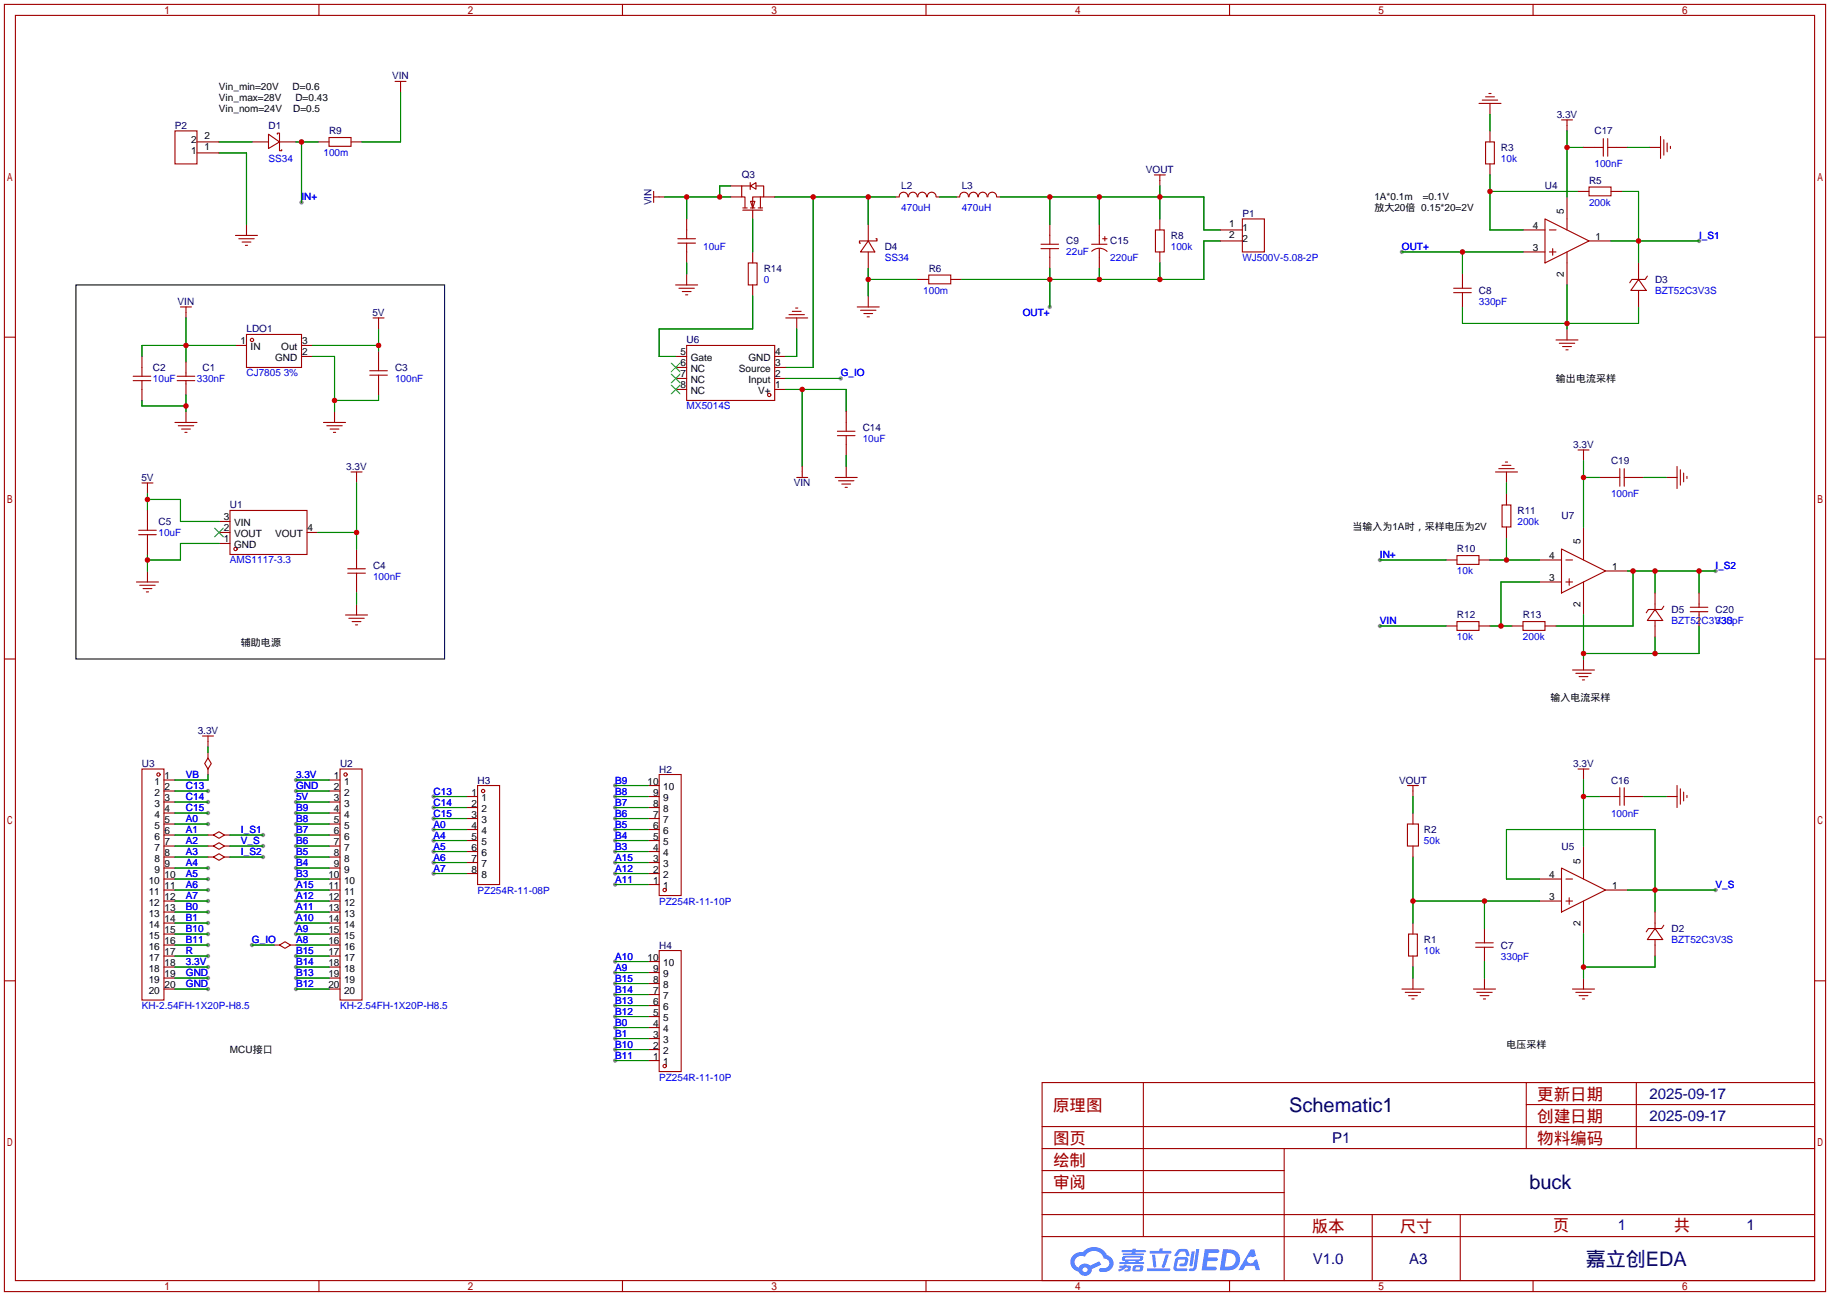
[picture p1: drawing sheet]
<svg xmlns="http://www.w3.org/2000/svg" width="422mm" height="299mm" viewBox="0 0 422 299" stroke-linecap="round" stroke-linejoin="round" font-family="sans-serif">
<g fill="#999">
<circle cx="48" cy="182.6" r=".51"/>
<circle cx="48" cy="185.2" r=".51"/>
<circle cx="48" cy="187.7" r=".51"/>
<circle cx="48" cy="190.2" r=".51"/>
<circle cx="48" cy="200.4" r=".51"/>
<circle cx="48" cy="202.9" r=".51"/>
<circle cx="48" cy="205.5" r=".51"/>
<circle cx="48" cy="208" r=".51"/>
<circle cx="48" cy="210.6" r=".51"/>
<circle cx="48" cy="215.6" r=".51"/>
<circle cx="48" cy="213.1" r=".51"/>
<circle cx="48" cy="218.2" r=".51"/>
<circle cx="48" cy="220.7" r=".51"/>
<circle cx="48" cy="223.3" r=".51"/>
<circle cx="48" cy="225.8" r=".51"/>
<circle cx="48" cy="228.3" r=".51"/>
<circle cx="68.3" cy="180.1" r=".51"/>
<circle cx="68.3" cy="185.2" r=".51"/>
<circle cx="68.3" cy="187.7" r=".51"/>
<circle cx="68.3" cy="190.2" r=".51"/>
<circle cx="68.3" cy="192.8" r=".51"/>
<circle cx="68.3" cy="195.3" r=".51"/>
<circle cx="68.3" cy="228.3" r=".51"/>
<circle cx="68.3" cy="225.8" r=".51"/>
<circle cx="68.3" cy="223.3" r=".51"/>
<circle cx="68.3" cy="220.7" r=".51"/>
<circle cx="68.3" cy="215.6" r=".51"/>
<circle cx="68.3" cy="213.1" r=".51"/>
<circle cx="68.3" cy="210.6" r=".51"/>
<circle cx="68.3" cy="208" r=".51"/>
<circle cx="68.3" cy="205.5" r=".51"/>
<circle cx="68.3" cy="202.9" r=".51"/>
<circle cx="68.3" cy="200.4" r=".51"/>
<circle cx="68.3" cy="197.9" r=".51"/>
<circle cx="68.3" cy="182.6" r=".51"/>
<circle cx="392.2" cy="55.6" r=".51"/>
<circle cx="396" cy="205.5" r=".51"/>
<circle cx="323.6" cy="58.2" r=".51"/>
<circle cx="194.1" cy="87.4" r=".51"/>
<circle cx="242.3" cy="70.9" r=".51"/>
<circle cx="60.7" cy="192.8" r=".51"/>
<circle cx="60.7" cy="195.3" r=".51"/>
<circle cx="58.2" cy="218.2" r=".51"/>
<circle cx="69.6" cy="46.7" r=".51"/>
<circle cx="396" cy="131.8" r=".51"/>
<circle cx="318.5" cy="129.3" r=".51"/>
<circle cx="318.5" cy="144.5" r=".51"/>
<circle cx="60.7" cy="197.9" r=".51"/>
<circle cx="100.1" cy="183.9" r=".51"/>
<circle cx="100.1" cy="186.4" r=".51"/>
<circle cx="100.1" cy="189" r=".51"/>
<circle cx="100.1" cy="191.5" r=".51"/>
<circle cx="100.1" cy="194.1" r=".51"/>
<circle cx="100.1" cy="196.6" r=".51"/>
<circle cx="100.1" cy="199.1" r=".51"/>
<circle cx="100.1" cy="201.7" r=".51"/>
<circle cx="142" cy="181.4" r=".51"/>
<circle cx="142" cy="183.9" r=".51"/>
<circle cx="142" cy="186.4" r=".51"/>
<circle cx="142" cy="189" r=".51"/>
<circle cx="142" cy="204.2" r=".51"/>
<circle cx="142" cy="201.7" r=".51"/>
<circle cx="142" cy="199.1" r=".51"/>
<circle cx="142" cy="196.6" r=".51"/>
<circle cx="142" cy="194.1" r=".51"/>
<circle cx="142" cy="191.5" r=".51"/>
<circle cx="142" cy="227.1" r=".51"/>
<circle cx="142" cy="224.5" r=".51"/>
<circle cx="142" cy="222" r=".51"/>
<circle cx="142" cy="237.2" r=".51"/>
<circle cx="142" cy="234.7" r=".51"/>
<circle cx="142" cy="232.2" r=".51"/>
<circle cx="142" cy="229.6" r=".51"/>
<circle cx="142" cy="244.9" r=".51"/>
<circle cx="142" cy="242.3" r=".51"/>
<circle cx="142" cy="239.8" r=".51"/>
</g>
<g fill="none" stroke="#a10000" stroke-width=".25">
<path d="M1 1h420.4v297.2h-420.4zM3.6 3.6h415.2v292.1h-415.2zM73.6 1v2.6M143.7 1v2.6M213.7 1v2.6M283.8 1v2.6M353.9 1v2.6M1 77.9h2.6M418.8 77.9h2.6M1 152.1h2.6M418.8 152.1h2.6M1 226.4h2.6"/>
<path d="M418.8 226.4h2.6M240.5 249.9h178.3v45.8h-178.3zM263.9 249.9v35.6M352.3 249.9v15.3M352.3 255h66.5M377.7 249.9v15.3M240.5 270.3h55.9M240.5 265.2h178.3M240.5 275.3h55.9M240.5 260.1h178.3M296.4 265.2v30.5M73.6 295.7v2.5"/>
<path d="M143.7 295.7v2.5M213.7 295.7v2.5M240.5 285.5h178.3M240.5 280.4h178.3M283.8 295.7v2.5M316.7 280.4v15.3M337.1 280.4v15.3M353.9 295.7v2.5"/>
</g>
<g fill="#5487ff">
<path d="M278.1 288.4h2.7a.48 .48 0 0 1 .7 .4 .48 .48 0 0 1-.7 .5h-1.8l-.2 1h1.9a.43 .43 0 0 1 .4 .5 .43 .43 0 0 1-.5 .4h-1.9l-.2 1.2h1.7a.45 .45 0 0 1 .6 .2 .45 .45 0 0 1-.2 .6l-3.2 .1z"/>
<path d="M288.7 288.5h.8l.4 1.4-.7 .4a.84 .84 0 0 0-1.2 .2 .84 .84 0 0 0 .3 1.2 .84 .84 0 0 0 1.1-.4l.1-.3 .6-.3 .7 2.5h-.9l-.3-1h-2.1l-.6 1h-1.1z"/>
<path d="M275.1 288.9h.7l-.5 3.2a.36 .36 0 0 1-.4 .3 .36 .36 0 0 1-.3-.4z"/>
<path d="M276.1 288.4h.7l-.6 4.3a1.13 1.13 0 0 1-1.8 .6l.2-.4 .7-.1 .2-.2z"/>
<path d="M271.8 288.7l.6-.3 1-.1a.77 .77 0 0 1 .9 .6l.3 .9-.2 .2h-.5l-.3-.9-.2-.1h-1l-.7 1h-.6z"/>
<path d="M271.4 290.5l.5-.3h1.7a.81 .81 0 0 1 .7 .5 .81 .81 0 0 1-.2 .9 .81 .81 0 0 1-.9 .8h-.7a.32 .32 0 0 1-.3-.4 .32 .32 0 0 1 .4-.3h.7l.3-.9-1.7 .1-.3 1.9h2.2a.32 .32 0 0 1 .3 .4 .32 .32 0 0 1-.4 .3h-2.3l-.4-.4-.1-.5z"/>
<path d="M264.8 292.8h5a.33 .33 0 0 1 .4 .4 .33 .33 0 0 1-.4 .3h-4.9l-.1-.2z"/>
<path d="M269.1 289.6h.7l-.6 2.1a.98 .98 0 0 1-.8 1l-.3-.3z"/>
<path d="M265.9 289.7h.7l.3 2.6a.34 .34 0 0 1-.3 .3 .34 .34 0 0 1-.4-.2z"/>
<path d="M265.4 288.8h2.2l.2-.6h.6l-.1 .6h1.8a.32 .32 0 0 1 .3 .3 .32 .32 0 0 1-.4 .3h-4.5l-.1-.1z"/>
<path d="M258.4 292.2h.9l.1-.2h.7l-.1 .2h.9l.1 .2-.1 .9-1.3 .2v-.4h.6l.1-.4a.68 .68 0 0 0-.9 .4l-1.1 .5-.2-.5 1-.4h-.8z"/>
<path d="M259 288.6h2.4l.1-.3h.7l-.1 .3h2.2l.3 .3-.3 .2h-2.2l-.1 .3h1.8l.2 .2-.2 .2h-4.5l-.1-.4h2l.1-.3h-2.3l-.1-.1z"/>
<path d="M282.3 288.4l-.7 4.9h1.6a2.5 2.5 0 0 0 3.1-2.5 2.5 2.5 0 0 0-3.1-2.4zM283.2 289.3a1.65 1.65 0 0 1 2 1.7 1.65 1.65 0 0 1-2.2 1.4h-.3z"/>
<path d="M259.1 290.2l-.1 .7 .6 .2 .1 .3h-1.3l.1 .4h5.4l.2-.2-.2-.2h-1.2l.2-.3a.7 .7 0 0 0 .8-.2 .7 .7 0 0 0 0-.9h-4.1zM259.7 290.4l3.5 .1-.2 .3h-3.2zM260.4 291.1h1.7l-.2 .3h-1.4z"/>
<path d="M261.6 292.3a1.05 1.05 0 0 0-.1 1.2 2.91 2.91 0 0 0 2.2-.2 .98 .98 0 0 0 0-1.1l-1.6-.1zM262.2 292.6h.8l.1 .3-.2 .2h-.8z"/>
<path d="M247.8 289.7a2.23 2.23 0 0 0-.6 2.3 2.23 2.23 0 0 0 1.8 1.6 1.58 1.58 0 0 0 1.7 1 1.58 1.58 0 0 0 1.3-1.6l2.2-1-.5-.8-2.1 1a1.65 1.65 0 0 0-2.6 .5 1.47 1.47 0 0 1-.8-2.1 1.47 1.47 0 0 1 2.2-.4 2.3 2.3 0 0 1 2.3-1.4 2.3 2.3 0 0 1 2.1 1.8 1.12 1.12 0 0 1 1.3 1 1.12 1.12 0 0 1-1.2 1.2h-.7a.45 .45 0 0 0-.5 .3 .45 .45 0 0 0 .4 .6 2.21 2.21 0 0 0 2.2-.6 2.21 2.21 0 0 0 .5-2.3 2.13 2.13 0 0 0-1.3-1 3.3 3.3 0 0 0-5.5-.7l-1.2 .1zM249.9 293.2a.57 .57 0 0 1 1.1 0 .57 .57 0 0 1-1.1 0z"/>
</g>
<g fill="none" stroke="#a10000" stroke-width=".25">
<path d="M91.2 18.8h2.5M92.5 18.8v2.5M40.4 30.2h5.1v7.6h-5.1zM45.5 32.8h5M45.5 35.3h5M58.2 32.8h3.8M62 31l2.5 1.8-2.5 1.5zM64 31v-.3h.5v2.1M64.5 32.8v2h.5v-.3M64.5 32.8h3.8M73.4 32.8h2.5M75.9 31.8h5.1v2h-5.1z"/>
<path d="M81 32.8h2.6M341.4 23.9h5.1M342.1 23.1h3.6M342.9 32.8h2v5h-2zM342.9 22.4h2M343.7 21.6h.5M343.9 23.9v2.5M343.9 30.2v2.6M343.9 37.8v2.6M360.4 27.7h2.6M361.7 27.7v2.5M365.5 34h4.6"/>
<path d="M370.1 32v4.1M371.1 32v4.1M371.1 34h4.6M380.7 34h2.6M383.3 31.5v5.1M384 32.3v3.5M384.8 33v2.1M385.6 33.8v.5M54.4 54.4h5M55.1 55.1h3.6M55.9 55.9h2M56.6 56.6h.5"/>
<path d="M56.9 51.8v2.6M150.9 45.5h2.5M150.9 44.2v2.5M156.5 55.1h4M156.5 56.1h4M158.5 50.5v4.6M158.5 56.1v4.6M168.7 45.5h2.5M168.7 42.9h2.5M171.4 48h1.1M171.4 48.5h4.6M173.2 42.1v1.7"/>
<path d="M173.2 42.9h-2v2.6h.8v2.5M173.2 42.9l1.3-.7v1.5zM173.2 46.5h1l-.5 1.5zM173.2 48h1M173.7 48.5v2M173.7 58.2v2.5M174.5 42.9h1.8v2.6h-2.6v2.5M175 48h1M175.5 45.5v2.5M176.3 45.5h2.5M200.4 55.6l1.5 2.6h-3.3zM200.4 55.6h-2v.5h.2"/>
<path d="M200.4 51.8v3.8M200.4 58.2v3.8M202.2 55.1h.2v.5h-2M206.8 45.5h.7M207.5 45.5a1.01 1.01 0 0 1 1.1-1.1 1.01 1.01 0 0 1 1 1.1M209.7 45.5a1.01 1.01 0 0 1 1-1.1 1.01 1.01 0 0 1 1 1.1M211.9 45.5a1.01 1.01 0 0 1 1-1.1 1.01 1.01 0 0 1 1 1.1M214 45.5a1.01 1.01 0 0 1 1.1-1.1 1.01 1.01 0 0 1 1 1.1M216.2 45.5h.7M220.7 45.5h.8M221.5 45.5a1.01 1.01 0 0 1 1-1.1 1.01 1.01 0 0 1 1 1.1M223.7 45.5a1.01 1.01 0 0 1 1-1.1 1.01 1.01 0 0 1 1 1.1"/>
<path d="M225.8 45.5a1.01 1.01 0 0 1 1-1.1 1.01 1.01 0 0 1 1 1.1M228 45.5a1.01 1.01 0 0 1 1-1.1 1.01 1.01 0 0 1 1 1.1M230.1 45.5h.8M240.3 57.4h4M240.3 56.4h4M242.3 51.8v4.6M242.3 57.4v4.6M252 56.4h3.5M252 58a2.54 2.54 0 0 1 3.5 0M253.7 51.8v4.6M253.7 57.4v4.6M254.5 55.1h1"/>
<path d="M255 54.6v1M266.4 40.4h2.6M266.7 53.1h2v5.1h-2zM267.7 40.4v2.5M267.7 50.5v2.6M267.7 58.2v2.5M281.7 55.6h5.1M281.7 53.1h5.1M286.8 50.5h5v7.7h-5zM351.5 58.2h5.1M351.5 53.1h5.1M356.6 50.5l10.2 5.1-10.2 5.1z"/>
<path d="M357.6 58.2h1.6M357.6 53.1h1.6M358.4 57.4v1.5M361.7 45.5v7.6M361.7 58.2v7.6M364.2 44.2h2.6M366.8 43.2h5.1v2h-5.1zM366.8 55.6h5.1M371.9 44.2h2.5M41.7 70.9h2.5M42.9 70.9v2.5M54.4 79.8h2.5"/>
<path d="M56.9 77.2h12.7v7.6h-12.7zM69.6 79.8h2.5M86.1 73.4h2.5M87.4 73.4v2.5M156 65.8h5M156.7 66.5h3.6M157.5 67.3h2M158.2 68.1h.5M158.5 79.8h20.3v12.7h-20.3zM158.5 63.2v2.6M172.7 60.7h2.1v5.1h-2.1zM173.7 65.8v2.5"/>
<path d="M181.4 73.4h5M182.1 72.6h3.6M182.9 71.9h2M183.6 71.1h.5M183.9 73.4v2.5M197.9 70.9h5M198.6 71.6h3.6M199.4 72.4h2M200.2 73.2h.5M200.4 68.3v2.6M211.8 64.5h2.6M214.4 63.5h5.1v2h-5.1z"/>
<path d="M219.5 64.5h2.5M335.5 67.6h4.1M335.5 66.5h4.1M337.6 63.2v3.3M337.6 67.6v3.3M359.2 78.5h5M359.9 79.2h3.6M361.7 75.9v2.6M378.2 64.5l1.8 2.6h-3.6zM378.2 60.7v3.8M378.2 67.1v3.8M380.2 63.8l-.5 .7h-3l-.5 .8"/>
<path d="M30.7 87.9h4.1M30.7 86.9h4.1M32.8 82.3v4.6M32.8 87.9v4.6M40.4 97.5h5.1M40.9 87.9h4.1M40.9 86.9h4.1M41.1 98.3h3.6M41.9 99.1h2M42.7 99.8h.5M42.9 83.6v3.3M42.9 87.9v3.3"/>
<path d="M42.9 95v2.5M69.6 82.3h2.5M74.7 97.5h5.1M75.4 98.3h3.6M76.2 99.1h2M77 99.8h.5M77.2 95v2.5M85.3 86.6h4.1M85.3 85.6h4.1M87.4 81v4.6M87.4 86.6v4.6M156 82.3h2.5"/>
<path d="M156 89.9h2.5M156 87.4h2.5M156 84.8h2.5M178.8 82.3h2.6M178.8 89.9h2.6M178.8 87.4h2.6M178.8 84.8h2.6M193.3 99.6h4.1M195.3 95v4.6M360.7 80h2M361.4 80.8h.5M32.8 111.5h2.5"/>
<path d="M34 111.5v2.5M34 117.9v4.5M53.1 117.9h17.8v10.1h-17.8zM81 109h2.6M82.3 109v2.5M183.9 110.2h2.5M185.2 107.7v2.5M192.8 110.2h5.1M193.3 100.6h4.1M193.5 111h3.6M194.3 111.8h2M195.1 112.5h.5"/>
<path d="M195.3 100.6v4.6M195.3 107.7v2.5M345.2 109h5.1M345.9 108.2h3.6M346.7 116.6h2v5.1h-2zM346.7 107.4h2M347.5 106.7h.5M347.7 109v2.5M347.7 114v2.6M364.2 103.9h2.6M365.5 103.9v2.5M369.3 110.2h4.6"/>
<path d="M373.9 108.2v4.1M374.9 110.2h4.6M374.9 108.2v4.1M384.6 110.2h2.5M387.1 107.7v5.1M387.9 108.5v3.5M388.6 109.2v2.1M389.4 110v.5M31.5 134.4h5.1M32 123.4h4.1M32 122.4h4.1M32.3 135.1h3.5"/>
<path d="M33 135.9h2.1M33.8 136.7h.5M34 123.4v4.6M34 131.8v2.6M50.5 125.5h2.6M50.5 122.9h2.6M50.5 120.4h2.6M70.9 122.9h2.5M80.3 132.3h4M80.3 131.3h4M82.3 126.7v4.6M82.3 132.3v4.6"/>
<path d="M82.3 139.4v2.6M333.8 129.3h2.5M336.3 128.3h5.1v2h-5.1zM341.4 129.3h2.5M347.7 121.7v2.5M355.3 134.4h5.1M355.3 129.3h5.1M360.4 126.7l10.2 5.1-10.2 5.1zM361.4 134.4h1.6M361.4 129.3h1.6M362.2 133.6v1.5M365.5 121.7v7.6"/>
<path d="M365.5 134.4v7.6M370.6 131.8h5.1M382 136.9v3.8M384 140l-.5 .7h-3l-.5 .8M392.2 136.9v3.3M79.8 142h5M80.5 142.7h3.6M81.3 143.5h2M82 144.3h.5M333.8 144.5h2.5M336.3 143.5h5.1v2h-5.1zM341.4 144.5h2.5"/>
<path d="M349 144.5h2.5M351.5 143.5h5.1v2h-5.1zM356.6 144.5h2.6M363 154.7h5M363.7 155.4h3.6M364.5 156.2h2M365.3 157h.5M365.5 152.1v2.6M382 140.7l1.8 2.6h-3.6zM382 143.3v3.8M390.1 141.2h4.1M390.1 140.2h4.1"/>
<path d="M392.2 141.2v3.3M32.8 177.5h5v53.4h-5zM46.7 169.9h2.6M48 175l.8 1.3-.8 1.2-.8-1.2zM48 169.9v2.6M48 173.7v1.3M48 177.5v1.3M78.5 177.5h5.1v53.4h-5.1zM152.1 178.8h5.1v28h-5.1zM364.2 177.5h2.6M365.5 177.5v2.6M37.8 180.1h2.6"/>
<path d="M37.8 182.6h2.6M37.8 185.2h2.6M37.8 187.7h2.6M37.8 190.2h2.6M37.8 192.8h2.6M37.8 195.3h2.6M37.8 197.9h2.6M48 192.8h1.3M48 195.3h1.3M48 197.9h1.3M49.3 192.8l1.2-.8 1.3 .8-1.3 .7zM49.3 195.3l1.2-.7 1.3 .7-1.3 .8z"/>
<path d="M49.3 197.9l1.2-.8 1.3 .8-1.3 .7zM51.8 192.8h1.3M51.8 195.3h1.3M51.8 197.9h1.3M75.9 180.1h2.6M75.9 182.6h2.6M75.9 185.2h2.6M75.9 187.7h2.6M75.9 190.2h2.6M75.9 192.8h2.6M75.9 195.3h2.6M75.9 197.9h2.6"/>
<path d="M107.7 183.9h2.5M107.7 199.1h2.5M107.7 196.6h2.5M107.7 194.1h2.5M107.7 191.5h2.5M107.7 189h2.5M107.7 186.4h2.5M110.2 181.4h5.1v22.8h-5.1zM149.6 181.4h2.5M149.6 183.9h2.5M149.6 199.1h2.5M149.6 196.6h2.5"/>
<path d="M149.6 194.1h2.5M149.6 191.5h2.5M149.6 189h2.5M149.6 186.4h2.5M324.9 190.2h2.5v5.1h-2.5zM324.9 181.4h2.5M326.1 181.4v2.5M326.1 187.7v2.5M326.1 195.3v2.6M365.5 195.3v7.6M369.3 183.9h4.6M373.9 181.9v4"/>
<path d="M374.9 181.9v4M374.9 183.9h4.6M384.6 183.9h2.5M387.1 181.4v5M387.9 182.1v3.6M388.6 182.9v2M389.4 183.6v.5M37.8 200.4h2.6M37.8 202.9h2.6M37.8 205.5h2.6M37.8 208h2.6M37.8 210.6h2.6"/>
<path d="M37.8 213.1h2.6M37.8 215.6h2.6M37.8 218.2h2.6M63.2 218.2h1.3M64.5 218.2l1.3-.8 1.3 .8-1.3 .7zM67.1 218.2h1.2M75.9 200.4h2.6M75.9 202.9h2.6M75.9 205.5h2.6M75.9 208h2.6M75.9 210.6h2.6M75.9 213.1h2.6"/>
<path d="M75.9 215.6h2.6M75.9 218.2h2.6M107.7 201.7h2.5M149.6 204.2h2.5M149.6 201.7h2.5M152.1 219.5h5.1v27.9h-5.1zM325.1 215.6h2.1v5.1h-2.1zM326.1 213.1v2.5M340.6 218.7h4.1M340.6 217.7h4.1M342.6 214.4v3.3M342.6 218.7v3.3"/>
<path d="M355.3 202.9h5.1M355.3 208h5.1M360.4 200.4l10.2 5.1-10.2 5.1zM361.4 202.9h1.6M361.4 208h1.6M362.2 207.3v1.5M365.5 208v7.6M370.6 205.5h5.1M382 214.4l1.8 2.5h-3.6zM382 210.6v3.8M382 216.9v3.8M384 213.6l-.5 .8h-3l-.5 .7"/>
<path d="M37.8 220.7h2.6M37.8 223.3h2.6M37.8 225.8h2.6M37.8 228.3h2.6M75.9 220.7h2.6M75.9 223.3h2.6M75.9 225.8h2.6M75.9 228.3h2.6M149.6 239.8h2.5M149.6 237.2h2.5M149.6 234.7h2.5M149.6 232.2h2.5"/>
<path d="M149.6 229.6h2.5M149.6 227.1h2.5M149.6 224.5h2.5M149.6 222h2.5M323.6 228.3h5.1M324.4 229.1h3.5M325.1 229.9h2.1M325.9 230.6h.5M326.1 220.7v2.6M326.1 225.8v2.5M340.1 228.3h5.1M340.9 229.1h3.5"/>
<path d="M341.6 229.9h2.1M342.4 230.6h.5M342.6 225.8v2.5M363 228.3h5M363.7 229.1h3.6M364.5 229.9h2M365.3 230.6h.5M365.5 225.8v2.5M149.6 244.9h2.5M149.6 242.3h2.5"/>
<circle cx="58.2" cy="78.5" r=".38"/>
<circle cx="177.5" cy="91.2" r=".38"/>
<circle cx="54.4" cy="126.7" r=".38"/>
<circle cx="36.6" cy="178.8" r=".38"/>
<circle cx="79.8" cy="178.8" r=".38"/>
<circle cx="111.5" cy="182.6" r=".38"/>
<circle cx="153.4" cy="205.5" r=".38"/>
<circle cx="153.4" cy="246.1" r=".38"/>
</g>
<g fill="none" stroke="#008700" stroke-width=".25">
<path d="M50.5 32.8h7.7M50.5 35.3h6.4v16.5M68.3 32.8h5.1M69.6 32.8v13.9M92.5 21.3v11.5h-8.9M343.9 26.4v3.8M361.7 30.2v15.3M361.7 34h3.8M375.7 34h5M153.4 45.5h15.3M158.5 45.5v5M168.7 42.9h-2.6v2.6"/>
<path d="M173.7 50.5v7.7M178.8 45.5h28M187.7 45.5v39.3h-6.3M200.4 45.5v6.3M216.9 45.5h3.8M230.9 45.5h47v7.6h3.8M242.3 45.5v6.3M253.7 45.5v6.3M267.7 42.9v7.6M281.7 55.6h-3.8v8.9h-55.9M323.6 58.2h27.9M337.6 58.2v5"/>
<path d="M343.9 44.2h20.3M343.9 40.4v12.7h7.6M371.9 55.6h20.3M374.4 44.2h3.8v16.5M42.9 73.4v10.2M54.4 79.8h-21.6v2.5M72.1 79.8h15.3M87.4 75.9v5.1M158.5 60.7v2.5M173.7 68.3v7.6h-21.6v6.4h3.9M183.9 75.9v6.4h-2.5M200.4 62v6.3"/>
<path d="M200.4 64.5h11.4M242.3 62v8.9M253.7 62v2.5M267.7 60.7v3.8M337.6 70.9v3.8h40.6v-3.8M361.7 65.8v10.1M32.8 92.5v1.2h10.1M42.9 91.2v3.8M72.1 82.3h5.1v12.7M87.4 91.2v1.3h-10.2M181.4 87.4h12.7M181.4 89.9h13.9v5.1"/>
<path d="M185.2 89.9v17.8M34 115.3h7.7v5.1h8.8M34 114v3.9M82.3 111.5v15.2M195.3 105.2v2.5M347.7 111.5v2.5M365.5 106.4v15.3M365.5 110.2h3.8M379.5 110.2h5.1M34 128v3.8M50.5 125.5h-8.8v3.8h-7.7M73.4 122.9h8.9"/>
<path d="M82.3 136.9v2.5M318.5 129.3h15.3M343.9 129.3h11.4M347.7 124.2v5.1M355.3 134.4h-8.8v10.1M375.7 131.8h20.3M376.9 131.8v12.7h-17.7M382 131.8v5.1M392.2 131.8v5.1M318.5 144.5h15.3M343.9 144.5h5.1M365.5 142v10.1"/>
<path d="M382 147.1v3.8M392.2 144.5v6.4h-26.7M48 172.5v1.2M48 178.8v1.3h-7.6M40.4 182.6h7.6M40.4 185.2h7.6M40.4 187.7h7.6M40.4 190.2h7.6M40.4 192.8h7.6M40.4 195.3h7.6M40.4 197.9h7.6M53.1 192.8h7.6"/>
<path d="M53.1 195.3h7.6M53.1 197.9h7.6M68.3 180.1h7.6M68.3 182.6h7.6M68.3 185.2h7.6M68.3 187.7h7.6M68.3 190.2h7.6M68.3 192.8h7.6M68.3 195.3h7.6M68.3 197.9h7.6M100.1 183.9h7.6M100.1 191.5h7.6"/>
<path d="M100.1 186.4h7.6M100.1 189h7.6M100.1 194.1h7.6M100.1 196.6h7.6M100.1 199.1h7.6M142 183.9h7.6M142 191.5h7.6M142 186.4h7.6M142 189h7.6M142 194.1h7.6M142 196.6h7.6M142 199.1h7.6"/>
<path d="M142 181.4h7.6M326.1 183.9v3.8M326.1 197.9v15.2M365.5 180.1v15.2M365.5 183.9h3.8M379.5 183.9h5.1M40.4 200.4h7.6M40.4 202.9h7.6M40.4 205.5h7.6M40.4 208h7.6M40.4 210.6h7.6M40.4 215.6h7.6"/>
<path d="M40.4 213.1h7.6M40.4 218.2h7.6M58.2 218.2h5M68.3 200.4h7.6M68.3 202.9h7.6M68.3 205.5h7.6M68.3 208h7.6M68.3 210.6h7.6M68.3 215.6h7.6M68.3 213.1h7.6M68.3 218.2h7.6M100.1 201.7h7.6"/>
<path d="M142 201.7h7.6M142 204.2h7.6M326.1 208h29.2M342.6 208v6.4M355.3 202.9h-7.6v-11.4h34.3v19.1M365.5 215.6v10.2M375.7 205.5h20.3M40.4 220.7h7.6M40.4 223.3h7.6M40.4 225.8h7.6M40.4 228.3h7.6M68.3 220.7h7.6"/>
<path d="M68.3 223.3h7.6M68.3 225.8h7.6M68.3 228.3h7.6M142 227.1h7.6M142 224.5h7.6M142 222h7.6M142 237.2h7.6M142 234.7h7.6M142 232.2h7.6M142 229.6h7.6M142 239.8h7.6M326.1 223.3v2.5"/>
<path d="M342.6 222v3.8M382 220.7v2.6h-16.5M142 244.9h7.6M142 242.3h7.6"/>
</g>
<path d="M154.9 83.8l2.1 2.1M154.9 86.4l2.1 2M154.9 88.9l2.1 2M157 83.8l-2.1 2.1M157 86.4l-2.1 2M157 88.9l-2.1 2M49.5 121.9l2.1 2.1M51.6 121.9l-2.1 2.1" fill="none" stroke="#3c3" stroke-width=".25"/>
<path d="M17.5 65.8h85.1v86.3h-85.1z" fill="none" stroke="#000" stroke-width=".25"/>
<g fill="#c00">
<circle cx="42.9" cy="79.8" r=".63"/>
<circle cx="42.9" cy="93.7" r=".63"/>
<circle cx="77.2" cy="92.5" r=".63"/>
<circle cx="87.4" cy="79.8" r=".63"/>
<circle cx="34" cy="129.3" r=".63"/>
<circle cx="34" cy="115.3" r=".63"/>
<circle cx="82.3" cy="122.9" r=".63"/>
<circle cx="158.5" cy="45.5" r=".63"/>
<circle cx="166.1" cy="45.5" r=".63"/>
<circle cx="361.7" cy="34" r=".63"/>
<circle cx="361.7" cy="74.7" r=".63"/>
<circle cx="378.2" cy="55.6" r=".63"/>
<circle cx="365.5" cy="183.9" r=".63"/>
<circle cx="365.5" cy="223.3" r=".63"/>
<circle cx="382" cy="205.5" r=".63"/>
<circle cx="342.6" cy="208" r=".63"/>
<circle cx="326.1" cy="208" r=".63"/>
<circle cx="337.6" cy="58.2" r=".63"/>
<circle cx="343.9" cy="44.2" r=".63"/>
<circle cx="200.4" cy="64.5" r=".63"/>
<circle cx="200.4" cy="45.5" r=".63"/>
<circle cx="187.7" cy="45.5" r=".63"/>
<circle cx="185.2" cy="89.9" r=".63"/>
<circle cx="267.7" cy="64.5" r=".63"/>
<circle cx="253.7" cy="64.5" r=".63"/>
<circle cx="242.3" cy="64.5" r=".63"/>
<circle cx="267.7" cy="45.5" r=".63"/>
<circle cx="253.7" cy="45.5" r=".63"/>
<circle cx="242.3" cy="45.5" r=".63"/>
<circle cx="69.6" cy="32.8" r=".63"/>
<circle cx="365.5" cy="110.2" r=".63"/>
<circle cx="365.5" cy="150.9" r=".63"/>
<circle cx="382" cy="150.9" r=".63"/>
<circle cx="376.9" cy="131.8" r=".63"/>
<circle cx="382" cy="131.8" r=".63"/>
<circle cx="392.2" cy="131.8" r=".63"/>
<circle cx="346.5" cy="144.5" r=".63"/>
<circle cx="347.7" cy="129.3" r=".63"/>
</g>
<g font-size="4.6" fill="#000080">
<text x="297.6" y="256.6">Schematic1</text>
<text x="353" y="274.4">buck</text>
<text x="366" y="292.2">嘉立创EDA</text>
</g>
<g font-size="3.8" fill="#a00000">
<text x="243.1" y="256.5">原理图</text>
<text x="354.8" y="254">更新日期</text>
<text x="354.8" y="259.1">创建日期</text>
<text x="243.1" y="269.2">绘制</text>
<text x="243.1" y="264.2">图页</text>
<text x="354.8" y="264.2">物料编码</text>
<text x="243.1" y="274.3">审阅</text>
<text x="302.8" y="284.5">版本</text>
<text x="323.1" y="284.5">尺寸</text>
<text x="358.4" y="284.2">页</text>
<text x="386.3" y="284.2">共</text>
</g>
<g font-size="3.5" fill="#000080">
<text x="380.7" y="253.7">2025-09-17</text>
<text x="307.5" y="263.8">P1</text>
<text x="380.7" y="258.8">2025-09-17</text>
<text x="373.4" y="283.9">1</text>
<text x="403.2" y="283.9">1</text>
<text x="303" y="291.8">V1.0</text>
<text x="325.3" y="291.8">A3</text>
</g>
<g font-size="2.3">
<text x="50.5" y="20.9">Vin_min=20V</text>
<text x="50.5" y="23.4">Vin_max=28V</text>
<text x="67.6" y="20.9">D=0.6</text>
<text x="68.2" y="23.4">D=0.43</text>
<text x="50.5" y="26">Vin_nom=24V</text>
<text x="67.7" y="26">D=0.5</text>
<text x="44.2" y="35.6">1</text>
<text x="44.2" y="33.1">2</text>
<text x="47.2" y="34.6">1</text>
<text x="47.2" y="32">2</text>
<text x="317.2" y="46.3">1A*0.1m</text>
<text x="328.4" y="46.3">=0.1V</text>
<text x="283.7" y="52.4">1</text>
<text x="286.8" y="53.4">1</text>
<text x="317.2" y="48.8">放大20倍 0.15*20=2V</text>
<text x="353.8" y="52.9">4</text>
<text x="361" y="49.5" transform="rotate(-90 361 49.5)">5</text>
<text x="283.7" y="54.9">2</text>
<text x="286.8" y="55.9">2</text>
<text x="353.8" y="57.9">3</text>
<text x="368.3" y="55.4">1</text>
<text x="361" y="64" transform="rotate(-90 361 64)">2</text>
<text x="55.5" y="79.5">1</text>
<text x="57.8" y="80.8">IN</text>
<text x="63.5" y="83.3">GND</text>
<text x="64.9" y="80.8">Out</text>
<text x="69.7" y="82.1">2</text>
<text x="69.7" y="79.5">3</text>
<text x="157.1" y="82.1">5</text>
<text x="159.4" y="83.3">Gate</text>
<text x="172.7" y="83.3">GND</text>
<text x="178.9" y="82.1">4</text>
<text x="157.1" y="84.6">6</text>
<text x="157.1" y="87.1">7</text>
<text x="157.1" y="89.7">8</text>
<text x="159.4" y="85.9">NC</text>
<text x="159.4" y="88.4">NC</text>
<text x="170.6" y="85.9">Source</text>
<text x="172.7" y="88.4">Input</text>
<text x="178.9" y="89.7">1</text>
<text x="178.9" y="87.1">2</text>
<text x="178.9" y="84.6">3</text>
<text x="359.2" y="88.2">输出电流采样</text>
<text x="159.4" y="91">NC</text>
<text x="175" y="91">V+</text>
<text x="51.7" y="125.2">1</text>
<text x="51.7" y="122.7">2</text>
<text x="51.7" y="120.2">3</text>
<text x="54" y="124">VOUT</text>
<text x="54" y="121.4">VIN</text>
<text x="63.5" y="124">VOUT</text>
<text x="71" y="122.7">4</text>
<text x="312.2" y="122.5">当输入为1A时，采样电压为2V</text>
<text x="364.8" y="125.7" transform="rotate(-90 364.8 125.7)">5</text>
<text x="54" y="126.5">GND</text>
<text x="357.6" y="129.1">4</text>
<text x="372.1" y="131.6">1</text>
<text x="357.6" y="134.1">3</text>
<text x="364.8" y="140.2" transform="rotate(-90 364.8 140.2)">2</text>
<text x="55.6" y="149.1">辅助电源</text>
<text x="357.9" y="161.8">输入电流采样</text>
<text x="38" y="179.9">1</text>
<text x="77.1" y="179.9">1</text>
<text x="35.6" y="181.1">1</text>
<text x="35.6" y="183.7">2</text>
<text x="38" y="182.4">2</text>
<text x="38" y="184.9">3</text>
<text x="77.1" y="182.4">2</text>
<text x="77.1" y="184.9">3</text>
<text x="79.4" y="181.1">1</text>
<text x="79.4" y="183.7">2</text>
<text x="108.8" y="183.7">1</text>
<text x="111.2" y="184.9">1</text>
<text x="149.5" y="181.1">10</text>
<text x="150.7" y="183.7">9</text>
<text x="153.1" y="184.9">9</text>
<text x="153.1" y="182.4">10</text>
<text x="35.6" y="186.2">3</text>
<text x="35.6" y="188.7">4</text>
<text x="35.6" y="191.3">5</text>
<text x="38" y="187.5">4</text>
<text x="38" y="190">5</text>
<text x="77.1" y="187.5">4</text>
<text x="77.1" y="190">5</text>
<text x="79.4" y="186.2">3</text>
<text x="79.4" y="188.7">4</text>
<text x="79.4" y="191.3">5</text>
<text x="108.8" y="186.2">2</text>
<text x="108.8" y="188.7">3</text>
<text x="108.8" y="191.3">4</text>
<text x="111.2" y="187.5">2</text>
<text x="111.2" y="190">3</text>
<text x="150.7" y="191.3">6</text>
<text x="150.7" y="188.7">7</text>
<text x="150.7" y="186.2">8</text>
<text x="153.1" y="190">7</text>
<text x="153.1" y="187.5">8</text>
<text x="35.6" y="193.8">6</text>
<text x="35.6" y="196.4">7</text>
<text x="38" y="192.6">6</text>
<text x="38" y="195.1">7</text>
<text x="38" y="197.6">8</text>
<text x="77.1" y="192.6">6</text>
<text x="77.1" y="195.1">7</text>
<text x="77.1" y="197.6">8</text>
<text x="79.4" y="193.8">6</text>
<text x="79.4" y="196.4">7</text>
<text x="108.8" y="193.8">5</text>
<text x="108.8" y="196.4">6</text>
<text x="111.2" y="192.6">4</text>
<text x="111.2" y="195.1">5</text>
<text x="111.2" y="197.6">6</text>
<text x="150.7" y="196.4">4</text>
<text x="150.7" y="193.8">5</text>
<text x="153.1" y="197.6">4</text>
<text x="153.1" y="195.1">5</text>
<text x="153.1" y="192.6">6</text>
<text x="34.3" y="204">10</text>
<text x="35.6" y="198.9">8</text>
<text x="35.6" y="201.4">9</text>
<text x="38" y="200.2">9</text>
<text x="38" y="202.7">10</text>
<text x="75.8" y="202.7">10</text>
<text x="77.1" y="200.2">9</text>
<text x="79.4" y="198.9">8</text>
<text x="79.4" y="201.4">9</text>
<text x="79.4" y="204">10</text>
<text x="108.8" y="198.9">7</text>
<text x="108.8" y="201.4">8</text>
<text x="111.2" y="200.2">7</text>
<text x="111.2" y="202.7">8</text>
<text x="150.7" y="204">1</text>
<text x="150.7" y="201.4">2</text>
<text x="150.7" y="198.9">3</text>
<text x="153.1" y="202.7">2</text>
<text x="153.1" y="200.2">3</text>
<text x="357.6" y="202.7">4</text>
<text x="364.8" y="199.4" transform="rotate(-90 364.8 199.4)">5</text>
<text x="34.3" y="206.5">11</text>
<text x="34.3" y="209.1">12</text>
<text x="38" y="205.3">11</text>
<text x="38" y="207.8">12</text>
<text x="75.8" y="205.3">11</text>
<text x="75.8" y="207.8">12</text>
<text x="79.4" y="206.5">11</text>
<text x="79.4" y="209.1">12</text>
<text x="153.1" y="205.3">1</text>
<text x="357.6" y="207.8">3</text>
<text x="372.1" y="205.3">1</text>
<text x="34.3" y="211.6">13</text>
<text x="34.3" y="214.1">14</text>
<text x="38" y="210.3">13</text>
<text x="38" y="212.9">14</text>
<text x="38" y="215.4">15</text>
<text x="75.8" y="210.3">13</text>
<text x="75.8" y="212.9">14</text>
<text x="75.8" y="215.4">15</text>
<text x="79.4" y="211.6">13</text>
<text x="79.4" y="214.1">14</text>
<text x="364.8" y="213.9" transform="rotate(-90 364.8 213.9)">2</text>
<text x="34.3" y="216.7">15</text>
<text x="34.3" y="219.2">16</text>
<text x="34.3" y="221.8">17</text>
<text x="38" y="218">16</text>
<text x="38" y="220.5">17</text>
<text x="75.8" y="218">16</text>
<text x="75.8" y="220.5">17</text>
<text x="79.4" y="216.7">15</text>
<text x="79.4" y="219.2">16</text>
<text x="79.4" y="221.8">17</text>
<text x="149.5" y="221.8">10</text>
<text x="34.3" y="224.3">18</text>
<text x="34.3" y="226.8">19</text>
<text x="38" y="223">18</text>
<text x="38" y="225.6">19</text>
<text x="75.8" y="223">18</text>
<text x="75.8" y="225.6">19</text>
<text x="79.4" y="224.3">18</text>
<text x="79.4" y="226.8">19</text>
<text x="150.7" y="226.8">8</text>
<text x="150.7" y="224.3">9</text>
<text x="153.1" y="225.6">9</text>
<text x="153.1" y="223">10</text>
<text x="34.3" y="229.4">20</text>
<text x="38" y="228.1">20</text>
<text x="75.8" y="228.1">20</text>
<text x="79.4" y="229.4">20</text>
<text x="150.7" y="231.9">6</text>
<text x="150.7" y="229.4">7</text>
<text x="153.1" y="233.2">6</text>
<text x="153.1" y="230.7">7</text>
<text x="153.1" y="228.1">8</text>
<text x="150.7" y="239.5">3</text>
<text x="150.7" y="237">4</text>
<text x="150.7" y="234.5">5</text>
<text x="153.1" y="238.3">4</text>
<text x="153.1" y="235.7">5</text>
<text x="53.1" y="243.1">MCU接口</text>
<text x="150.7" y="244.6">1</text>
<text x="150.7" y="242.1">2</text>
<text x="153.1" y="245.9">1</text>
<text x="153.1" y="243.4">2</text>
<text x="153.1" y="240.8">3</text>
<text x="347.7" y="241.9">电压采样</text>
</g>
<g font-size="2.3" fill="#000080">
<text x="90.5" y="18.3">VIN</text>
<text x="40.4" y="29.8">P2</text>
<text x="62" y="29.8">D1</text>
<text x="359.3" y="27.2">3.3V</text>
<text x="75.9" y="31">R9</text>
<text x="346.5" y="34.8">R3</text>
<text x="368" y="31">C17</text>
<text x="171.2" y="41.2">Q3</text>
<text x="264.5" y="39.9">VOUT</text>
<text x="150.4" y="47.4" transform="rotate(-90 150.4 47.4)">VIN</text>
<text x="208" y="43.7">L2</text>
<text x="222" y="43.7">L3</text>
<text x="356.6" y="43.7">U4</text>
<text x="366.8" y="42.5">R5</text>
<text x="286.8" y="50.1">P1</text>
<text x="204.2" y="57.7">D4</text>
<text x="246.1" y="56.4">C9</text>
<text x="256.3" y="56.4">C15</text>
<text x="270.3" y="55.2">R8</text>
<text x="176.3" y="62.8">R14</text>
<text x="214.4" y="62.8">R6</text>
<text x="382" y="65.3">D3</text>
<text x="41" y="70.4">VIN</text>
<text x="341.4" y="67.9">C8</text>
<text x="56.9" y="76.8">LDO1</text>
<text x="86" y="72.9">5V</text>
<text x="158.5" y="79.3">U6</text>
<text x="35.3" y="85.6">C2</text>
<text x="46.7" y="85.6">C1</text>
<text x="91.2" y="85.6">C3</text>
<text x="199.1" y="99.6">C14</text>
<text x="363.1" y="103.4">3.3V</text>
<text x="371.9" y="107.2">C19</text>
<text x="32.6" y="111">5V</text>
<text x="79.9" y="108.5">3.3V</text>
<text x="183.2" y="112.3">VIN</text>
<text x="53.1" y="117.4">U1</text>
<text x="350.3" y="118.7">R11</text>
<text x="360.4" y="119.9">U7</text>
<text x="36.6" y="121.2">C5</text>
<text x="86.1" y="131.4">C4</text>
<text x="336.3" y="127.6">R10</text>
<text x="336.3" y="142.8">R12</text>
<text x="351.5" y="142.8">R13</text>
<text x="385.8" y="141.5">D5</text>
<text x="396" y="141.5">C20</text>
<text x="45.6" y="169.5">3.3V</text>
<text x="32.8" y="177.1">U3</text>
<text x="78.5" y="177.1">U2</text>
<text x="152.1" y="178.4">H2</text>
<text x="363.1" y="177.1">3.3V</text>
<text x="110.2" y="180.9">H3</text>
<text x="322.9" y="180.9">VOUT</text>
<text x="371.9" y="180.9">C16</text>
<text x="328.7" y="192.3">R2</text>
<text x="360.4" y="196.1">U5</text>
<text x="385.8" y="215.2">D2</text>
<text x="152.1" y="219">H4</text>
<text x="328.7" y="217.7">R1</text>
<text x="346.5" y="219">C7</text>
</g>
<g font-size="2.3" fill="#00f">
<text x="62" y="37.4">SS34</text>
<text x="74.7" y="36.1">100m</text>
<text x="346.5" y="37.4">10k</text>
<text x="368" y="38.7">100nF</text>
<text x="69.6" y="46.3">IN+</text>
<text x="366.8" y="47.5">200k</text>
<text x="208" y="48.8">470uH</text>
<text x="222" y="48.8">470uH</text>
<text x="162.3" y="57.7">10uF</text>
<text x="246.1" y="59">22uF</text>
<text x="270.3" y="57.7">100k</text>
<text x="323.6" y="57.7">OUT+</text>
<text x="392.2" y="55.2">I_S1</text>
<text x="176.3" y="65.3">0</text>
<text x="204.2" y="60.2">SS34</text>
<text x="256.3" y="60.2">220uF</text>
<text x="286.8" y="60.2">WJ500V-5.08-2P</text>
<text x="213.1" y="67.9">100m</text>
<text x="341.4" y="70.4">330pF</text>
<text x="382" y="67.9">BZT52C3V3S</text>
<text x="236.1" y="72.9">OUT+</text>
<text x="35.3" y="88.2">10uF</text>
<text x="45.5" y="88.2">330nF</text>
<text x="56.9" y="86.9">CJ7805 3%</text>
<text x="91.2" y="88.2">100nF</text>
<text x="194.1" y="86.9">G_IO</text>
<text x="158.5" y="94.5">MX5014S</text>
<text x="199.1" y="102.2">10uF</text>
<text x="371.9" y="114.9">100nF</text>
<text x="36.6" y="123.7">10uF</text>
<text x="350.3" y="121.2">200k</text>
<text x="53.1" y="130.1">AMS1117-3.3</text>
<text x="318.5" y="128.8">IN+</text>
<text x="396" y="131.4">I_S2</text>
<text x="86.1" y="133.9">100nF</text>
<text x="336.3" y="132.6">10k</text>
<text x="318.5" y="144.1">VIN</text>
<text x="336.3" y="147.9">10k</text>
<text x="351.5" y="147.9">200k</text>
<text x="385.8" y="144.1">BZT52C3V3S</text>
<text x="396" y="144.1">330pF</text>
<text x="42.9" y="179.6">VB</text>
<text x="68.3" y="179.6">3.3V</text>
<text x="42.9" y="182.2">C13</text>
<text x="42.9" y="184.7">C14</text>
<text x="68.3" y="184.7">5V</text>
<text x="68.3" y="182.2">GND</text>
<text x="100.1" y="183.4">C13</text>
<text x="100.1" y="186">C14</text>
<text x="142" y="180.9">B9</text>
<text x="142" y="183.4">B8</text>
<text x="142" y="186">B7</text>
<text x="42.9" y="187.2">C15</text>
<text x="42.9" y="189.8">A0</text>
<text x="68.3" y="187.2">B9</text>
<text x="68.3" y="189.8">B8</text>
<text x="100.1" y="188.5">C15</text>
<text x="100.1" y="191.1">A0</text>
<text x="142" y="188.5">B6</text>
<text x="142" y="191.1">B5</text>
<text x="371.9" y="188.5">100nF</text>
<text x="42.9" y="192.3">A1</text>
<text x="42.9" y="194.9">A2</text>
<text x="42.9" y="197.4">A3</text>
<text x="55.6" y="192.3">I_S1</text>
<text x="55.6" y="194.9">V_S</text>
<text x="55.6" y="197.4">I_S2</text>
<text x="68.3" y="192.3">B7</text>
<text x="68.3" y="194.9">B6</text>
<text x="68.3" y="197.4">B5</text>
<text x="100.1" y="193.6">A4</text>
<text x="100.1" y="196.1">A5</text>
<text x="142" y="196.1">B3</text>
<text x="142" y="193.6">B4</text>
<text x="328.7" y="194.9">50k</text>
<text x="42.9" y="199.9">A4</text>
<text x="42.9" y="202.5">A5</text>
<text x="68.3" y="202.5">B3</text>
<text x="68.3" y="199.9">B4</text>
<text x="100.1" y="198.7">A6</text>
<text x="100.1" y="201.2">A7</text>
<text x="142" y="203.8">A11</text>
<text x="142" y="201.2">A12</text>
<text x="142" y="198.7">A15</text>
<text x="42.9" y="205">A6</text>
<text x="42.9" y="207.6">A7</text>
<text x="68.3" y="207.6">A12</text>
<text x="68.3" y="205">A15</text>
<text x="110.2" y="206.3">PZ254R-11-08P</text>
<text x="152.1" y="208.8">PZ254R-11-10P</text>
<text x="396" y="205">V_S</text>
<text x="42.9" y="210.1">B0</text>
<text x="42.9" y="215.2">B10</text>
<text x="42.9" y="212.6">B1</text>
<text x="68.3" y="215.2">A9</text>
<text x="68.3" y="212.6">A10</text>
<text x="68.3" y="210.1">A11</text>
<text x="42.9" y="217.7">B11</text>
<text x="42.9" y="220.3">R</text>
<text x="58.2" y="217.7">G_IO</text>
<text x="68.3" y="220.3">B15</text>
<text x="68.3" y="217.7">A8</text>
<text x="142" y="221.5">A10</text>
<text x="328.7" y="220.3">10k</text>
<text x="346.5" y="221.5">330pF</text>
<text x="385.8" y="217.7">BZT52C3V3S</text>
<text x="42.9" y="222.8">3.3V</text>
<text x="42.9" y="225.3">GND</text>
<text x="42.9" y="227.9">GND</text>
<text x="68.3" y="227.9">B12</text>
<text x="68.3" y="225.3">B13</text>
<text x="68.3" y="222.8">B14</text>
<text x="142" y="226.6">B15</text>
<text x="142" y="224.1">A9</text>
<text x="32.8" y="233">KH-2.54FH-1X20P-H8.5</text>
<text x="78.5" y="233">KH-2.54FH-1X20P-H8.5</text>
<text x="142" y="231.7">B13</text>
<text x="142" y="229.2">B14</text>
<text x="142" y="236.8">B0</text>
<text x="142" y="234.2">B12</text>
<text x="142" y="239.3">B1</text>
<text x="142" y="244.4">B11</text>
<text x="142" y="241.9">B10</text>
<text x="152.1" y="249.5">PZ254R-11-10P</text>
</g>
</svg>
